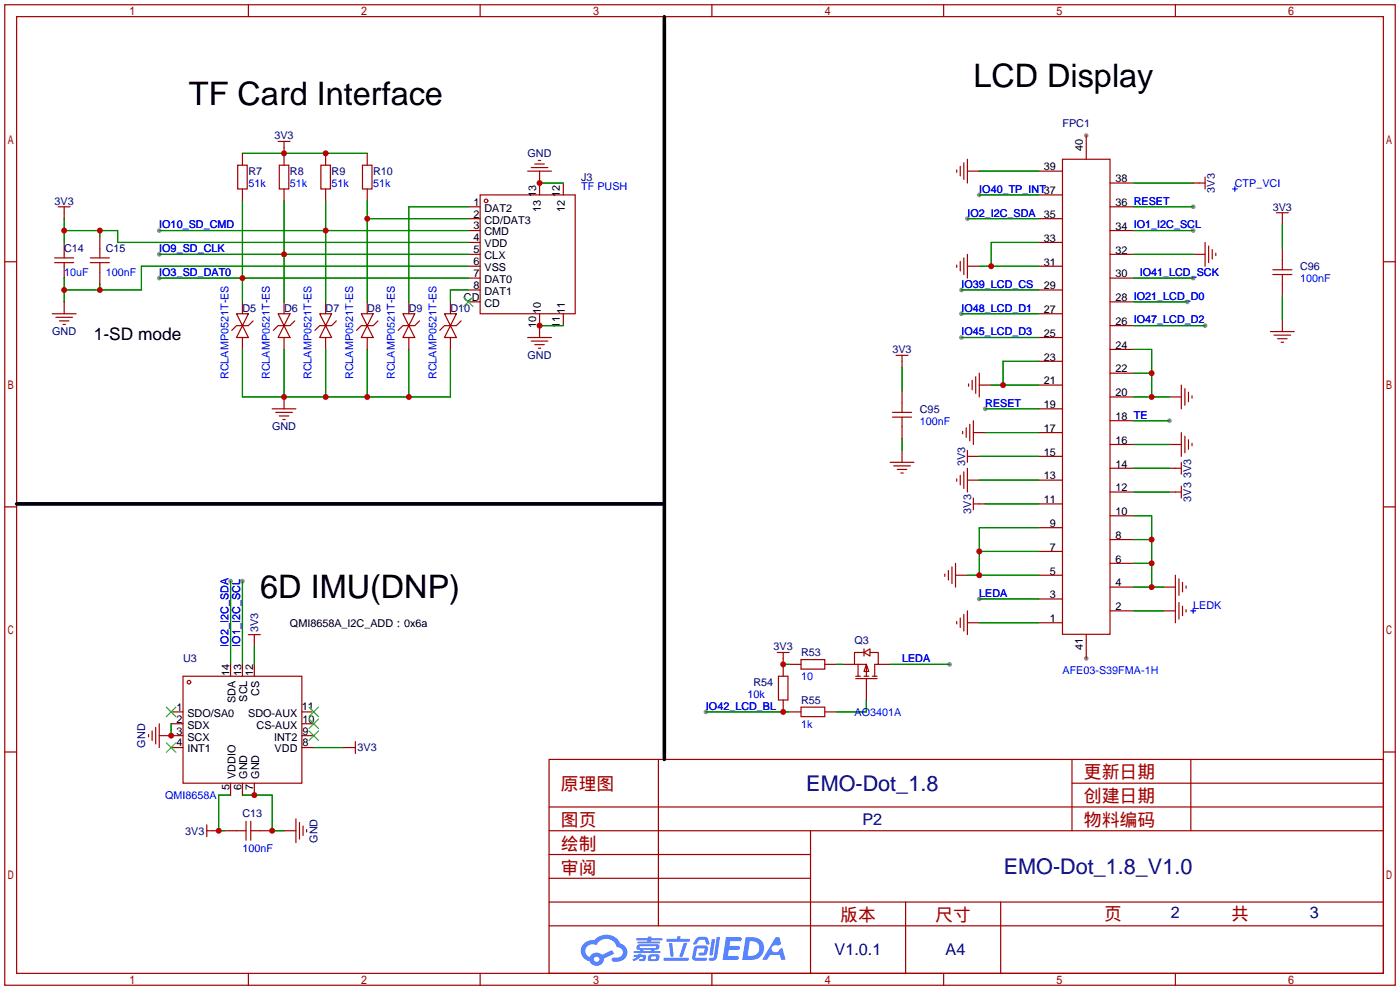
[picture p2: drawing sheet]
<svg xmlns="http://www.w3.org/2000/svg" width="299mm" height="212mm" viewBox="0 0 299 212" stroke-linecap="round" stroke-linejoin="round" font-family="sans-serif">
<g fill="#999">
<circle cx="232.2" cy="29" r=".51"/>
<circle cx="232.2" cy="140.7" r=".51"/>
<circle cx="49.3" cy="124.2" r=".51"/>
<circle cx="51.8" cy="124.2" r=".51"/>
<circle cx="34" cy="49.3" r=".51"/>
<circle cx="34" cy="54.4" r=".51"/>
<circle cx="34" cy="59.4" r=".51"/>
<circle cx="150.9" cy="152.1" r=".51"/>
<circle cx="209.3" cy="128" r=".51"/>
<circle cx="249.9" cy="89.9" r=".51"/>
<circle cx="210.6" cy="87.4" r=".51"/>
<circle cx="205.5" cy="72.1" r=".51"/>
<circle cx="257.6" cy="69.6" r=".51"/>
<circle cx="205.5" cy="67.1" r=".51"/>
<circle cx="255" cy="59.4" r=".51"/>
<circle cx="253.7" cy="64.5" r=".51"/>
<circle cx="205.5" cy="62" r=".51"/>
<circle cx="255" cy="49.3" r=".51"/>
<circle cx="255" cy="44.2" r=".51"/>
<circle cx="209.3" cy="41.7" r=".51"/>
<circle cx="206.8" cy="46.7" r=".51"/>
<circle cx="202.9" cy="142" r=".51"/>
</g>
<g fill="none" stroke="#a10000" stroke-width=".25">
<path d="M1 1h297.2v209.6h-297.2zM3.6 3.6h292.1v204.4h-292.1zM53.1 1v2.6M102.6 1v2.6M152.1 1v2.6M201.7 1v2.6M251.2 1v2.6M1 55.9h2.6M295.7 55.9h2.5M1 108.3h2.6M295.7 108.3h2.5M1 160.7h2.6"/>
<path d="M117.3 162.3h178.4v45.7h-178.4zM117.3 177.5h178.4M117.3 172.5h178.4M140.7 162.3v35.6M173.2 177.5v30.5M229.1 162.3v15.2M229.1 167.4h66.6M254.5 162.3v15.2M295.7 160.7h2.5M117.3 182.6h55.9M117.3 197.9h178.4M117.3 192.8h178.4"/>
<path d="M117.3 187.7h55.9M193.5 192.8v15.2M213.9 192.8v15.2M53.1 208v2.6M102.6 208v2.6M152.1 208v2.6M201.7 208v2.6M251.2 208v2.6"/>
</g>
<g fill="#5487ff">
<path d="M155.2 200.3h2.6a.48 .48 0 0 1 .7 .4 .48 .48 0 0 1-.6 .4h-1.8l-.2 1.1h1.9a.43 .43 0 0 1 .4 .4 .43 .43 0 0 1-.5 .4h-1.9l-.2 1.3h1.7a.45 .45 0 0 1 .5 .2 .45 .45 0 0 1-.1 .6h-3.3z"/>
<path d="M165.7 200.3h.9l.4 1.5-.8 .3a.84 .84 0 0 0-1.2 .3 .84 .84 0 0 0 .4 1.1 .84 .84 0 0 0 1.1-.4l.1-.2 .6-.3 .7 2.5h-1l-.2-1h-2.1l-.6 1h-1.1z"/>
<path d="M152.1 200.8h.7l-.5 3.1a.36 .36 0 0 1-.3 .3 .36 .36 0 0 1-.4-.3z"/>
<path d="M153.2 200.2h.7l-.6 4.3a1.13 1.13 0 0 1-1.8 .6l.2-.4h.7l.2-.2z"/>
<path d="M148.9 200.6l.6-.4h1a.77 .77 0 0 1 .9 .5l.3 1-.2 .2h-.5l-.3-.9-.2-.2-1 .1-.7 1-.6-.1-.1-.2z"/>
<path d="M148.4 202.4l.6-.3h1.7a.81 .81 0 0 1 .7 .5 .81 .81 0 0 1-.2 .8 .81 .81 0 0 1-.9 .8h-.7a.32 .32 0 0 1-.3-.3 .32 .32 0 0 1 .4-.3h.7l.2-.9-1.6 .1-.4 1.8 2.2 .1a.32 .32 0 0 1 .3 .4 .32 .32 0 0 1-.4 .2h-2.2l-.5-.3-.1-.5z"/>
<path d="M141.9 204.7h5a.33 .33 0 0 1 .3 .3 .33 .33 0 0 1-.3 .3h-4.9l-.2-.1z"/>
<path d="M146.1 201.5h.8l-.7 2a.98 .98 0 0 1-.7 1.1l-.3-.3z"/>
<path d="M143 201.6h.7l.3 2.5a.34 .34 0 0 1-.3 .4 .34 .34 0 0 1-.4-.3z"/>
<path d="M142.5 200.7h2.1l.3-.6h.6l-.1 .6h1.7a.32 .32 0 0 1 .4 .3 .32 .32 0 0 1-.4 .3h-4.5l-.2-.2z"/>
<path d="M135.5 204.1h.9l.1-.3h.6v.3h.8a.82 .82 0 0 1-.5 1.3h-.8v-.4l.7-.1 .1-.3a.68 .68 0 0 0-1 .4l-1.1 .4-.1-.4 .9-.5h-.7z"/>
<path d="M136 200.5h2.4l.1-.3h.7v.3h2.2l.2 .3-.2 .2h-2.3v.2h1.8l.2 .3-.2 .1h-4.5l-.1-.4h2l.1-.2h-2.3l-.1-.2z"/>
<path d="M159.4 200.3l-.8 4.9h1.7a2.5 2.5 0 0 0 3-2.5 2.5 2.5 0 0 0-3.1-2.4zM160.3 201.1a1.61 1.61 0 0 1 2 1.5 1.61 1.61 0 0 1-1.8 1.7h-.7z"/>
<path d="M136.2 202a.55 .55 0 0 0-.2 .8 .55 .55 0 0 0 .7 .2l.1 .3h-1.3v.3l5.4 .1 .3-.2-.2-.2h-1.2l.2-.3a.7 .7 0 0 0 .8-.3 .7 .7 0 0 0 0-.8l-4.2-.1zM136.8 202.3l3.3-.1 .1 .1-.2 .3h-3.2zM137.5 203h1.7l-.2 .3h-1.4z"/>
<path d="M138.6 204.2a1.05 1.05 0 0 0 0 1.2 2.91 2.91 0 0 0 2.2-.2 .98 .98 0 0 0 0-1.2h-1.6zM139.2 204.5l.9-.1 .1 .4-.2 .2-.8-.1z"/>
<path d="M124.9 201.6a2.23 2.23 0 0 0-.7 2.3 2.23 2.23 0 0 0 1.8 1.6 1.58 1.58 0 0 0 1.8 .9 1.58 1.58 0 0 0 1.3-1.5l2.2-1.1-.5-.7-2.1 1a1.65 1.65 0 0 0-2.7 .4 1.45 1.45 0 0 1-.8-1.9 1.45 1.45 0 0 1 2-.7l.3 .1a2.3 2.3 0 0 1 2.3-1.3 2.3 2.3 0 0 1 2 1.7 1.12 1.12 0 0 1 1.3 1 1.12 1.12 0 0 1-1.1 1.2h-.7a.45 .45 0 0 0-.6 .4 .45 .45 0 0 0 .5 .5 2.21 2.21 0 0 0 2.2-.5 2.21 2.21 0 0 0 .5-2.3 2.13 2.13 0 0 0-1.3-1.1 3.3 3.3 0 0 0-5.6-.7l-1.1 .1zM127 205a.57 .57 0 0 1 1.1 0 .57 .57 0 0 1-1.1 0z"/>
</g>
<g fill="none" stroke="#a10000" stroke-width=".25">
<path d="M50.8 35.3h2v5.1h-2zM51.8 32.8v2.5M59.4 30.2h2.6M59.7 35.3h2v5.1h-2zM60.7 30.2v5.1M68.6 35.3h2v5.1h-2zM69.6 32.8v2.5M77.5 35.3h2v5.1h-2zM78.5 32.8v2.5M112.8 36.6h5.1M113.5 35.8h3.6M114.3 35.1h2"/>
<path d="M115.1 34.3h.5M115.3 36.6v5.1M120.4 39.1v2.6M204.5 36.3v.5M205.2 35.6v2M206 34.8v3.6M206.8 36.6h2.5M206.8 34v5.1M222 36.6h5.1M227.1 34h10.1v101.6h-10.1zM232.2 29v5M237.2 39.1h5.1"/>
<path d="M255 39.1h2.6M257.6 37.8v2.6M11.7 56.1h4M11.7 55.1h4M12.4 44.2h2.6M13.7 44.2v2.5M13.7 51.8v3.3M13.7 56.1v3.3M19.3 56.1h4.1M19.3 55.1h4.1M21.3 50.5v4.6M21.3 56.1v4.6"/>
<path d="M51.8 40.4v2.5M60.7 40.4v2.5M69.6 40.4v2.5M78.5 40.4v2.5M100.1 44.2h2.5M100.1 46.7h2.5M100.1 49.3h2.5M100.1 51.8h2.5M100.1 54.4h2.5M100.1 56.9h2.5M100.1 59.4h2.5M102.6 41.7h20.3v25.4h-20.3z"/>
<path d="M204.5 56.6v.6M205.2 55.9v2M206 55.1v3.6M206.8 56.9h2.5M206.8 54.4v5M222 46.7h5.1M222 51.8h5.1M222 56.9h5.1M222 41.7h5.1M237.2 44.2h5.1M237.2 49.3h5.1M237.2 54.4h5.1"/>
<path d="M237.2 59.4h5.1M255 54.4h2.6M257.6 51.8v5.1M258.3 52.6v3.5M259.1 53.3v2.1M259.8 54.1v.5M272 57.7h4.1M272 58.7h4.1M272.8 45.5h2.5M274.1 45.5v2.5M274.1 53.1v4.6M274.1 58.7v4.5"/>
<path d="M11.2 67.1h5.1M11.9 67.8h3.6M12.7 68.6h2M13.5 69.3h.5M13.7 64.5v2.6M50.5 67.1h2.6l-1.3 2.5zM51.8 69.6l1.3 2.5h-2.6zM51.8 64.5v2.6M51.8 72.1v2.6M54.1 68.6l-1 1h-2.6l-1 1M59.4 67.1h2.6l-1.3 2.5zM60.7 69.6l1.3 2.5h-2.6z"/>
<path d="M60.7 64.5v2.6M60.7 72.1v2.6M63 68.6l-1 1h-2.6l-1 1M68.3 67.1h2.6l-1.3 2.5zM69.6 69.6l1.3 2.5h-2.6zM69.6 64.5v2.6M69.6 72.1v2.6M71.9 68.6l-1 1h-2.6l-1 1M77.2 67.1h2.6l-1.3 2.5zM78.5 69.6l1.3 2.5h-2.6zM78.5 64.5v2.6M78.5 72.1v2.6"/>
<path d="M80.8 68.6l-1 1h-2.6l-1 1M86.1 67.1h2.5l-1.2 2.5zM87.4 69.6l1.2 2.5h-2.5zM87.4 64.5v2.6M87.4 72.1v2.6M89.7 68.6l-1.1 1h-2.5l-1 1M95 67.1h2.5l-1.2 2.5zM96.3 69.6l1.2 2.5h-2.5zM96.3 64.5v2.6M96.3 72.1v2.6M98.6 68.6l-1.1 1h-2.5l-1 1M100.1 62h2.5"/>
<path d="M100.1 64.5h2.5M112.8 72.1h5.1M113.5 72.9h3.6M114.3 73.7h2M115.1 74.4h.5M115.3 67.1v5M120.4 67.1v2.5M191.5 75.9h2.6M192.8 75.9v2.6M209.3 79.8v5M222 62h5.1M222 72.1h5.1"/>
<path d="M222 67.1h5.1M222 77.2h5.1M237.2 64.5h5.1M237.2 79.8h5.1M237.2 74.7h5.1M237.2 69.6h5.1M271.5 70.9h5.1M272.3 71.6h3.5M273 72.4h2.1M273.8 73.2h.5M274.1 68.3v2.6M58.2 87.4h5"/>
<path d="M58.9 88.1h3.6M59.7 88.9h2M60.5 89.7h.5M60.7 84.8v2.6M190.2 98.8h5.1M190.8 88.1h4M190.8 89.2h4M191 99.6h3.6M192.8 83.6v4.5M192.8 89.2v4.5M192.8 96.3v2.5M205.7 92.2v.5"/>
<path d="M206.5 91.4v2.1M206.8 97.5h2.5M206.8 96.3v2.5M207 82v.5M207.3 90.7v3.5M207.8 81.3v2M208 92.5h2.6M208 89.9v5.1M208.5 80.5v3.6M209.3 82.3h2.5M222 87.4h5.1M222 97.5h5.1"/>
<path d="M222 92.5h5.1M222 82.3h5.1M237.2 95h5.1M237.2 89.9h5.1M237.2 84.8h5.1M249.9 95h2.6M249.9 84.8h2.6M252.5 82.3v5.1M252.5 92.5v5M252.5 98.8v2.5M253.2 83.1v3.5M253.2 93.2v3.6"/>
<path d="M254 83.8v2.1M254 94v2M254.8 84.6v.5M254.8 94.7v.5M191.8 100.3h2M192.5 101.1h.5M204.5 102.4v.5M205.2 101.6v2M206 100.8v3.6M206.8 102.6h2.5M206.8 100.1v5.1M208 107.7h2.6"/>
<path d="M208 106.4v2.6M222 117.9h5.1M222 112.8h5.1M222 107.7h5.1M222 102.6h5.1M237.2 115.3h5.1M237.2 110.2h5.1M237.2 105.2h5.1M237.2 100.1h5.1M249.9 105.2h2.6M249.9 100.1h2.6M252.5 103.9v2.5"/>
<path d="M53.1 135.6h2.5M54.4 135.6v2.6M166.1 139.4h2.6M167.4 139.4v5.1M184.7 139.4l1.2-.7v1.5zM184.7 139.4h-2.1v2.6M184.7 138.7v1.5M185.9 139.4h1.8v2.6h-.8v2.5M201.9 122.7v.5M202.7 121.9v2.1M203.5 121.2v3.5M204.2 122.9h2.6"/>
<path d="M204.2 120.4v5.1M204.5 132.8v.6M205.2 132.1v2M206 131.3v3.6M206.8 133.1h2.5M206.8 130.6v5M222 133.1h5.1M222 128h5.1M222 122.9h5.1M232.2 135.6v5.1M237.2 130.6h5.1M237.2 125.5h5.1"/>
<path d="M237.2 120.4h5.1M248.7 130.6h2.5M248.7 125.5h2.5M251.2 122.9v10.2M252 123.7v3.6M252 128.8v3.5M252.7 124.5v2M252.7 129.5v2.1M253.5 125.2v.5M253.5 130.3v.5M31.7 157v.5M32.5 156.2v2"/>
<path d="M33.3 155.4v3.6M34 157.2h5.1M34 154.7v5.1M36.6 159.8h2.5M36.6 152.1h2.5M36.6 154.7h2.5M39.1 144.5h25.4v22.9h-25.4zM49.3 142v2.5M51.8 142v2.5M54.4 142v2.5M64.5 159.8h2.6M64.5 157.2h2.6"/>
<path d="M64.5 152.1h2.6M64.5 154.7h2.6M73.4 159.8h2.5M75.9 158.5v2.5M166.4 144.5h2v5.1h-2zM167.4 149.6v2.5M168.7 152.1h2.5M168.7 142h2.5M171.2 141h5.1v2h-5.1zM171.2 151.1h5.1v2.1h-5.1zM176.3 152.1h2.5M176.3 142h2.5"/>
<path d="M180.1 142h2.5M182.6 142h2.6v2.5M182.9 145h4.6M182.9 144.5h1M183.4 142v2.5M184.7 144.5h1M185.2 142l.5 1.5h-1zM185.2 145v4.6M186.4 144.5h1.1M187.7 142h2.5M44.2 177.5h2.5M44.2 176.3v2.5"/>
<path d="M48 177.5h4.6M49.3 167.4v2.5M51.8 167.4v2.5M52.6 175.5v4.1M53.6 177.5h4.6M53.6 175.5v4.1M54.4 167.4v2.5M60.7 177.5h2.5M63.2 175v5.1M64 175.8v3.5M64.8 176.5v2.1M65.5 177.3v.5"/>
<circle cx="103.9" cy="42.9" r=".38"/>
<circle cx="40.4" cy="145.8" r=".38"/>
</g>
<g fill="none" stroke="#008700" stroke-width=".25">
<path d="M51.8 32.8h26.7M115.3 39.1h5.1M209.3 36.6h12.7M242.3 39.1h12.7M13.7 49.3h11.4v2.5h75M13.7 46.7v5.1M13.7 59.4v5.1M21.3 49.3v1.2M34 49.3h66.1M34 54.4h66.1M34 59.4h66.1M51.8 42.9v21.6"/>
<path d="M60.7 42.9v21.6M69.6 42.9v21.6M78.5 42.9v21.6M78.5 46.7h21.6M100.1 44.2h-12.7v20.3M100.1 56.9h-69.9v5.1h-16.5M206.8 46.7h15.2M209.3 56.9h12.7M209.3 41.7h12.7M222 51.8h-10.2v5.1M242.3 49.3h12.7M242.3 54.4h12.7"/>
<path d="M242.3 59.4h12.7M242.3 44.2h12.7M274.1 48v5.1M21.3 60.7v1.3M51.8 74.7v10.1h44.5v-10.1M60.7 74.7v10.1M69.6 74.7v10.1M78.5 74.7v10.1M87.4 74.7v10.1M100.1 62h-3.8v2.5M115.3 69.6h5.1M192.8 78.5v5.1"/>
<path d="M205.5 62h16.5M205.5 72.1h16.5M205.5 67.1h16.5M222 77.2h-7.6v5.1M242.3 69.6h15.3M242.3 74.7h3.8v10.1M242.3 79.8h3.8M242.3 64.5h11.4M274.1 63.2v5.1M192.8 93.7v2.6M209.3 97.5h12.7M210.6 92.5h11.4"/>
<path d="M210.6 87.4h11.4M211.8 82.3h10.2M242.3 84.8h7.6M242.3 95h7.6M242.3 89.9h7.6M209.3 117.9h12.7M209.3 102.6h12.7M210.6 107.7h11.4M222 112.8h-12.7v10.1M242.3 110.2h3.8v15.3M242.3 115.3h3.8M242.3 105.2h7.6"/>
<path d="M242.3 100.1h7.6M49.3 124.2v17.8M51.8 124.2v17.8M54.4 138.2v3.8M206.8 122.9h15.2M209.3 133.1h12.7M209.3 128h12.7M242.3 130.6h6.4M242.3 125.5h6.4M242.3 120.4h3.8M36.6 154.7v2.5M67.1 159.8h6.3"/>
<path d="M150.9 152.1h17.8M167.4 142h1.3M178.8 142h1.3M185.2 149.6v2.5h-6.4M190.2 142h12.7M49.3 169.9h-2.6v7.6h1.3M51.8 169.9h6.4v7.6h2.5"/>
</g>
<path d="M99.1 63.5l2 2M101.1 63.5l-2 2M35.6 151.1l2 2.1M35.6 158.8l2 2M37.6 151.1l-2 2.1M37.6 158.8l-2 2M66 156.2l2.1 2M66 153.7l2.1 2M66 151.1l2.1 2.1M68.1 156.2l-2.1 2M68.1 153.7l-2.1 2M68.1 151.1l-2.1 2.1" fill="none" stroke="#3c3" stroke-width=".25"/>
<path d="M263.9 39.9v1M263.4 40.4h1M254.5 130.6h1M255 130v1.1" fill="none" stroke="#00f" stroke-width=".25"/>
<path d="M142 3.6v158.7M3.6 107.7h138.4" fill="none" stroke="#000" stroke-width=".76"/>
<g fill="#c00">
<circle cx="46.7" cy="177.5" r=".63"/>
<circle cx="58.2" cy="177.5" r=".63"/>
<circle cx="54.4" cy="169.9" r=".63"/>
<circle cx="36.6" cy="157.2" r=".63"/>
<circle cx="60.7" cy="32.8" r=".63"/>
<circle cx="69.6" cy="32.8" r=".63"/>
<circle cx="60.7" cy="84.8" r=".63"/>
<circle cx="69.6" cy="84.8" r=".63"/>
<circle cx="78.5" cy="84.8" r=".63"/>
<circle cx="87.4" cy="84.8" r=".63"/>
<circle cx="69.6" cy="49.3" r=".63"/>
<circle cx="60.7" cy="54.4" r=".63"/>
<circle cx="51.8" cy="59.4" r=".63"/>
<circle cx="115.3" cy="39.1" r=".63"/>
<circle cx="115.3" cy="69.6" r=".63"/>
<circle cx="21.3" cy="49.3" r=".63"/>
<circle cx="13.7" cy="49.3" r=".63"/>
<circle cx="21.3" cy="62" r=".63"/>
<circle cx="13.7" cy="62" r=".63"/>
<circle cx="78.5" cy="46.7" r=".63"/>
<circle cx="167.4" cy="152.1" r=".63"/>
<circle cx="246.1" cy="125.5" r=".63"/>
<circle cx="246.1" cy="120.4" r=".63"/>
<circle cx="246.1" cy="115.3" r=".63"/>
<circle cx="209.3" cy="122.9" r=".63"/>
<circle cx="209.3" cy="117.9" r=".63"/>
<circle cx="246.1" cy="84.8" r=".63"/>
<circle cx="246.1" cy="79.8" r=".63"/>
<circle cx="214.4" cy="82.3" r=".63"/>
<circle cx="211.8" cy="56.9" r=".63"/>
<circle cx="167.4" cy="142" r=".63"/>
</g>
<g font-size="6.9">
<text x="40.4" y="22.5">TF Card Interface</text>
<text x="208" y="18.7">LCD Display</text>
<text x="55.6" y="127.9">6D IMU(DNP)</text>
</g>
<g font-size="4.6" fill="#000080">
<text x="172.3" y="169">EMO-Dot_1.8</text>
<text x="214.5" y="186.8">EMO-Dot_1.8_V1.0</text>
</g>
<g font-size="3.8" fill="#a00000">
<text x="231.6" y="166.4">更新日期</text>
<text x="119.9" y="168.9">原理图</text>
<text x="231.6" y="171.5">创建日期</text>
<text x="119.9" y="176.5">图页</text>
<text x="231.6" y="176.5">物料编码</text>
<text x="119.9" y="181.6">绘制</text>
<text x="119.9" y="186.7">审阅</text>
<text x="179.6" y="196.9">版本</text>
<text x="199.9" y="196.9">尺寸</text>
<text x="236" y="196.6">页</text>
<text x="263.1" y="196.6">共</text>
</g>
<text font-size="3.7" x="20.1" y="72.7">1-SD mode</text>
<g font-size="3.5" fill="#000080">
<text x="184.3" y="176.2">P2</text>
<text x="250.2" y="196.3">2</text>
<text x="280" y="196.3">3</text>
<text x="178.4" y="204.2">V1.0.1</text>
<text x="202.1" y="204.2">A4</text>
</g>
<g font-size="2.3" fill="#000080">
<text x="58.7" y="29.8">3V3</text>
<text x="227.1" y="27.2">FPC1</text>
<text x="112.8" y="33.6">GND</text>
<text x="53.1" y="37.4">R7</text>
<text x="62" y="37.4">R8</text>
<text x="70.9" y="37.4">R9</text>
<text x="79.8" y="37.4">R10</text>
<text x="124.2" y="38.7">J3</text>
<text x="259.6" y="41.2" transform="rotate(-90 259.6 41.2)">3V3</text>
<text x="11.7" y="43.7">3V3</text>
<text x="272" y="45">3V3</text>
<text x="13.7" y="53.9">C14</text>
<text x="22.6" y="53.9">C15</text>
<text x="277.9" y="57.7">C96</text>
<text x="11.2" y="71.7">GND</text>
<text x="51.8" y="66.6">D5</text>
<text x="60.7" y="66.6">D6</text>
<text x="69.6" y="66.6">D7</text>
<text x="78.5" y="66.6">D8</text>
<text x="87.4" y="66.6">D9</text>
<text x="96.3" y="66.6">D10</text>
<text x="112.8" y="76.8">GND</text>
<text x="190.7" y="75.5">3V3</text>
<text x="196.6" y="88.2">C95</text>
<text x="58.1" y="92">GND</text>
<text x="206.3" y="99.6" transform="rotate(-90 206.3 99.6)">3V3</text>
<text x="254.6" y="107.2" transform="rotate(-90 254.6 107.2)">3V3</text>
<text x="254.6" y="102.1" transform="rotate(-90 254.6 102.1)">3V3</text>
<text x="207.6" y="109.7" transform="rotate(-90 207.6 109.7)">3V3</text>
<text x="55.2" y="135.1" transform="rotate(-90 55.2 135.1)">3V3</text>
<text x="182.6" y="137.7">Q3</text>
<text x="39.1" y="141.5">U3</text>
<text x="165.3" y="139">3V3</text>
<text x="171.2" y="140.3">R53</text>
<text x="161" y="146.6">R54</text>
<text x="171.2" y="150.4">R55</text>
<text x="31" y="159.8" transform="rotate(-90 31 159.8)">GND</text>
<text x="76.4" y="160.6">3V3</text>
<text x="39.6" y="178.4">3V3</text>
<text x="51.8" y="174.5">C13</text>
<text x="67.9" y="180.1" transform="rotate(-90 67.9 180.1)">GND</text>
</g>
<g font-size="2.3">
<text x="231.4" y="32.3" transform="rotate(-90 231.4 32.3)">40</text>
<text x="223.1" y="36.4">39</text>
<text x="238.4" y="39">38</text>
<text x="101.2" y="44">1</text>
<text x="101.2" y="46.5">2</text>
<text x="103.6" y="45.2">DAT2</text>
<text x="103.6" y="47.8">CD/DAT3</text>
<text x="114.6" y="42.1" transform="rotate(-90 114.6 42.1)">13</text>
<text x="115.6" y="45.2" transform="rotate(-90 115.6 45.2)">13</text>
<text x="119.7" y="42.1" transform="rotate(-90 119.7 42.1)">12</text>
<text x="120.7" y="45.2" transform="rotate(-90 120.7 45.2)">12</text>
<text x="223.1" y="46.6">35</text>
<text x="238.4" y="44">36 RESET</text>
<text x="101.2" y="49">3</text>
<text x="101.2" y="51.6">4</text>
<text x="103.6" y="50.3">CMD</text>
<text x="103.6" y="52.9">VDD</text>
<text x="223.1" y="51.7">33</text>
<text x="238.4" y="49.1">34 IO1_I2C_SCL</text>
<text x="101.2" y="54.1">5</text>
<text x="101.2" y="56.7">6</text>
<text x="101.2" y="59.2">7</text>
<text x="103.6" y="55.4">CLX</text>
<text x="103.6" y="57.9">VSS</text>
<text x="223.1" y="56.7">31</text>
<text x="238.4" y="59.3">30</text>
<text x="238.4" y="54.2">32</text>
<text x="99.2" y="64.3">CD</text>
<text x="101.2" y="61.7">8</text>
<text x="103.6" y="60.5">DAT0</text>
<text x="103.6" y="63">DAT1</text>
<text x="103.6" y="65.6">CD</text>
<text x="223.1" y="61.8">29</text>
<text x="238.4" y="64.4">28 IO21_LCD_D0</text>
<text x="114.6" y="70.1" transform="rotate(-90 114.6 70.1)">10</text>
<text x="115.6" y="67" transform="rotate(-90 115.6 67)">10</text>
<text x="119.7" y="70.1" transform="rotate(-90 119.7 70.1)">11</text>
<text x="120.7" y="67" transform="rotate(-90 120.7 67)">11</text>
<text x="223.1" y="72">25</text>
<text x="223.1" y="66.9">27</text>
<text x="238.4" y="69.4">26 IO47_LCD_D2</text>
<text x="223.1" y="77.1">23</text>
<text x="238.4" y="74.5">24</text>
<text x="223.1" y="82.1">21</text>
<text x="238.4" y="79.6">22</text>
<text x="223.1" y="87.2">19</text>
<text x="238.4" y="89.8">18 TE</text>
<text x="238.4" y="84.7">20</text>
<text x="223.1" y="92.3">17</text>
<text x="238.4" y="94.8">16</text>
<text x="223.1" y="97.4">15</text>
<text x="238.4" y="99.9">14</text>
<text x="223.1" y="107.5">11</text>
<text x="223.1" y="102.5">13</text>
<text x="238.4" y="105">12</text>
<text x="224.4" y="112.6">9</text>
<text x="238.4" y="110.1">10</text>
<text x="224.4" y="117.7">7</text>
<text x="238.4" y="115.2">8</text>
<text x="224.4" y="122.8">5</text>
<text x="238.4" y="125.3">4</text>
<text x="238.4" y="120.2">6</text>
<text x="224.4" y="127.9">3</text>
<text x="238.4" y="130.4">2</text>
<text x="62" y="133.9">QMI8658A_I2C_ADD：0x6a</text>
<text x="224.4" y="132.9">1</text>
<text x="231.4" y="139" transform="rotate(-90 231.4 139)">41</text>
<text x="49" y="144.4" transform="rotate(-90 49 144.4)">14</text>
<text x="51.6" y="144.4" transform="rotate(-90 51.6 144.4)">13</text>
<text x="52.9" y="150" transform="rotate(-90 52.9 150)">SCL</text>
<text x="54.1" y="144.4" transform="rotate(-90 54.1 144.4)">12</text>
<text x="55.4" y="148.7" transform="rotate(-90 55.4 148.7)">CS</text>
<text x="37.7" y="151.9">1</text>
<text x="37.7" y="154.5">2</text>
<text x="40.1" y="153.2">SDO/SA0</text>
<text x="40.1" y="155.7">SDX</text>
<text x="50.3" y="150.2" transform="rotate(-90 50.3 150.2)">SDA</text>
<text x="53.1" y="153.2">SDO-AUX</text>
<text x="54.9" y="155.7">CS-AUX</text>
<text x="64.5" y="151.7">11</text>
<text x="64.6" y="154.5">10</text>
<text x="37.7" y="157">3</text>
<text x="37.7" y="159.5">4</text>
<text x="40.1" y="158.3">SCX</text>
<text x="40.1" y="160.8">INT1</text>
<text x="58.6" y="158.3">INT2</text>
<text x="58.7" y="160.8">VDD</text>
<text x="64.6" y="159.5">8</text>
<text x="64.6" y="157">9</text>
<text x="50.3" y="166.4" transform="rotate(-90 50.3 166.4)">VDDIO</text>
<text x="52.9" y="166.4" transform="rotate(-90 52.9 166.4)">GND</text>
<text x="55.4" y="166.4" transform="rotate(-90 55.4 166.4)">GND</text>
<text x="49" y="168.8" transform="rotate(-90 49 168.8)">5</text>
<text x="51.6" y="168.8" transform="rotate(-90 51.6 168.8)">6</text>
<text x="54.1" y="168.8" transform="rotate(-90 54.1 168.8)">7</text>
</g>
<g font-size="2.3" fill="#00f">
<text x="53.1" y="39.9">51k</text>
<text x="62" y="39.9">51k</text>
<text x="70.9" y="39.9">51k</text>
<text x="79.8" y="39.9">51k</text>
<text x="124.2" y="40.7">TF PUSH</text>
<text x="209.3" y="41.2">IO40_TP_INT37</text>
<text x="263.9" y="39.9">CTP_VCI</text>
<text x="206.8" y="46.3">IO2_I2C_SDA</text>
<text x="34" y="48.8">IO10_SD_CMD</text>
<text x="34" y="53.9">IO9_SD_CLK</text>
<text x="13.7" y="59">10uF</text>
<text x="22.6" y="59">100nF</text>
<text x="34" y="59">IO3_SD_DAT0</text>
<text x="243.6" y="59">IO41_LCD_SCK</text>
<text x="205.5" y="61.5">IO39_LCD_CS</text>
<text x="277.9" y="60.2">100nF</text>
<text x="205.5" y="71.7">IO45_LCD_D3</text>
<text x="205.5" y="66.6">IO48_LCD_D1</text>
<text x="48.8" y="81" transform="rotate(-90 48.8 81)">RCLAMP0521T-ES</text>
<text x="57.7" y="81" transform="rotate(-90 57.7 81)">RCLAMP0521T-ES</text>
<text x="66.6" y="81" transform="rotate(-90 66.6 81)">RCLAMP0521T-ES</text>
<text x="75.5" y="81" transform="rotate(-90 75.5 81)">RCLAMP0521T-ES</text>
<text x="84.4" y="81" transform="rotate(-90 84.4 81)">RCLAMP0521T-ES</text>
<text x="93.3" y="81" transform="rotate(-90 93.3 81)">RCLAMP0521T-ES</text>
<text x="210.6" y="86.9">RESET</text>
<text x="196.6" y="90.7">100nF</text>
<text x="209.3" y="127.6">LEDA</text>
<text x="255" y="130.1">LEDK</text>
<text x="48.8" y="138.2" transform="rotate(-90 48.8 138.2)">IO2_I2C_SDA</text>
<text x="51.4" y="138.2" transform="rotate(-90 51.4 138.2)">IO1_I2C_SCL</text>
<text x="192.8" y="141.5">LEDA</text>
<text x="159.8" y="149.1">10k</text>
<text x="171.2" y="145.3">10</text>
<text x="227.1" y="144.1">AFE03-S39FMA-1H</text>
<text x="150.9" y="151.7">IO42_LCD_BL</text>
<text x="171.2" y="155.5">1k</text>
<text x="182.6" y="153">AO3401A</text>
<text x="35.3" y="170.7">QMI8658A</text>
<text x="51.8" y="182.2">100nF</text>
</g>
</svg>
